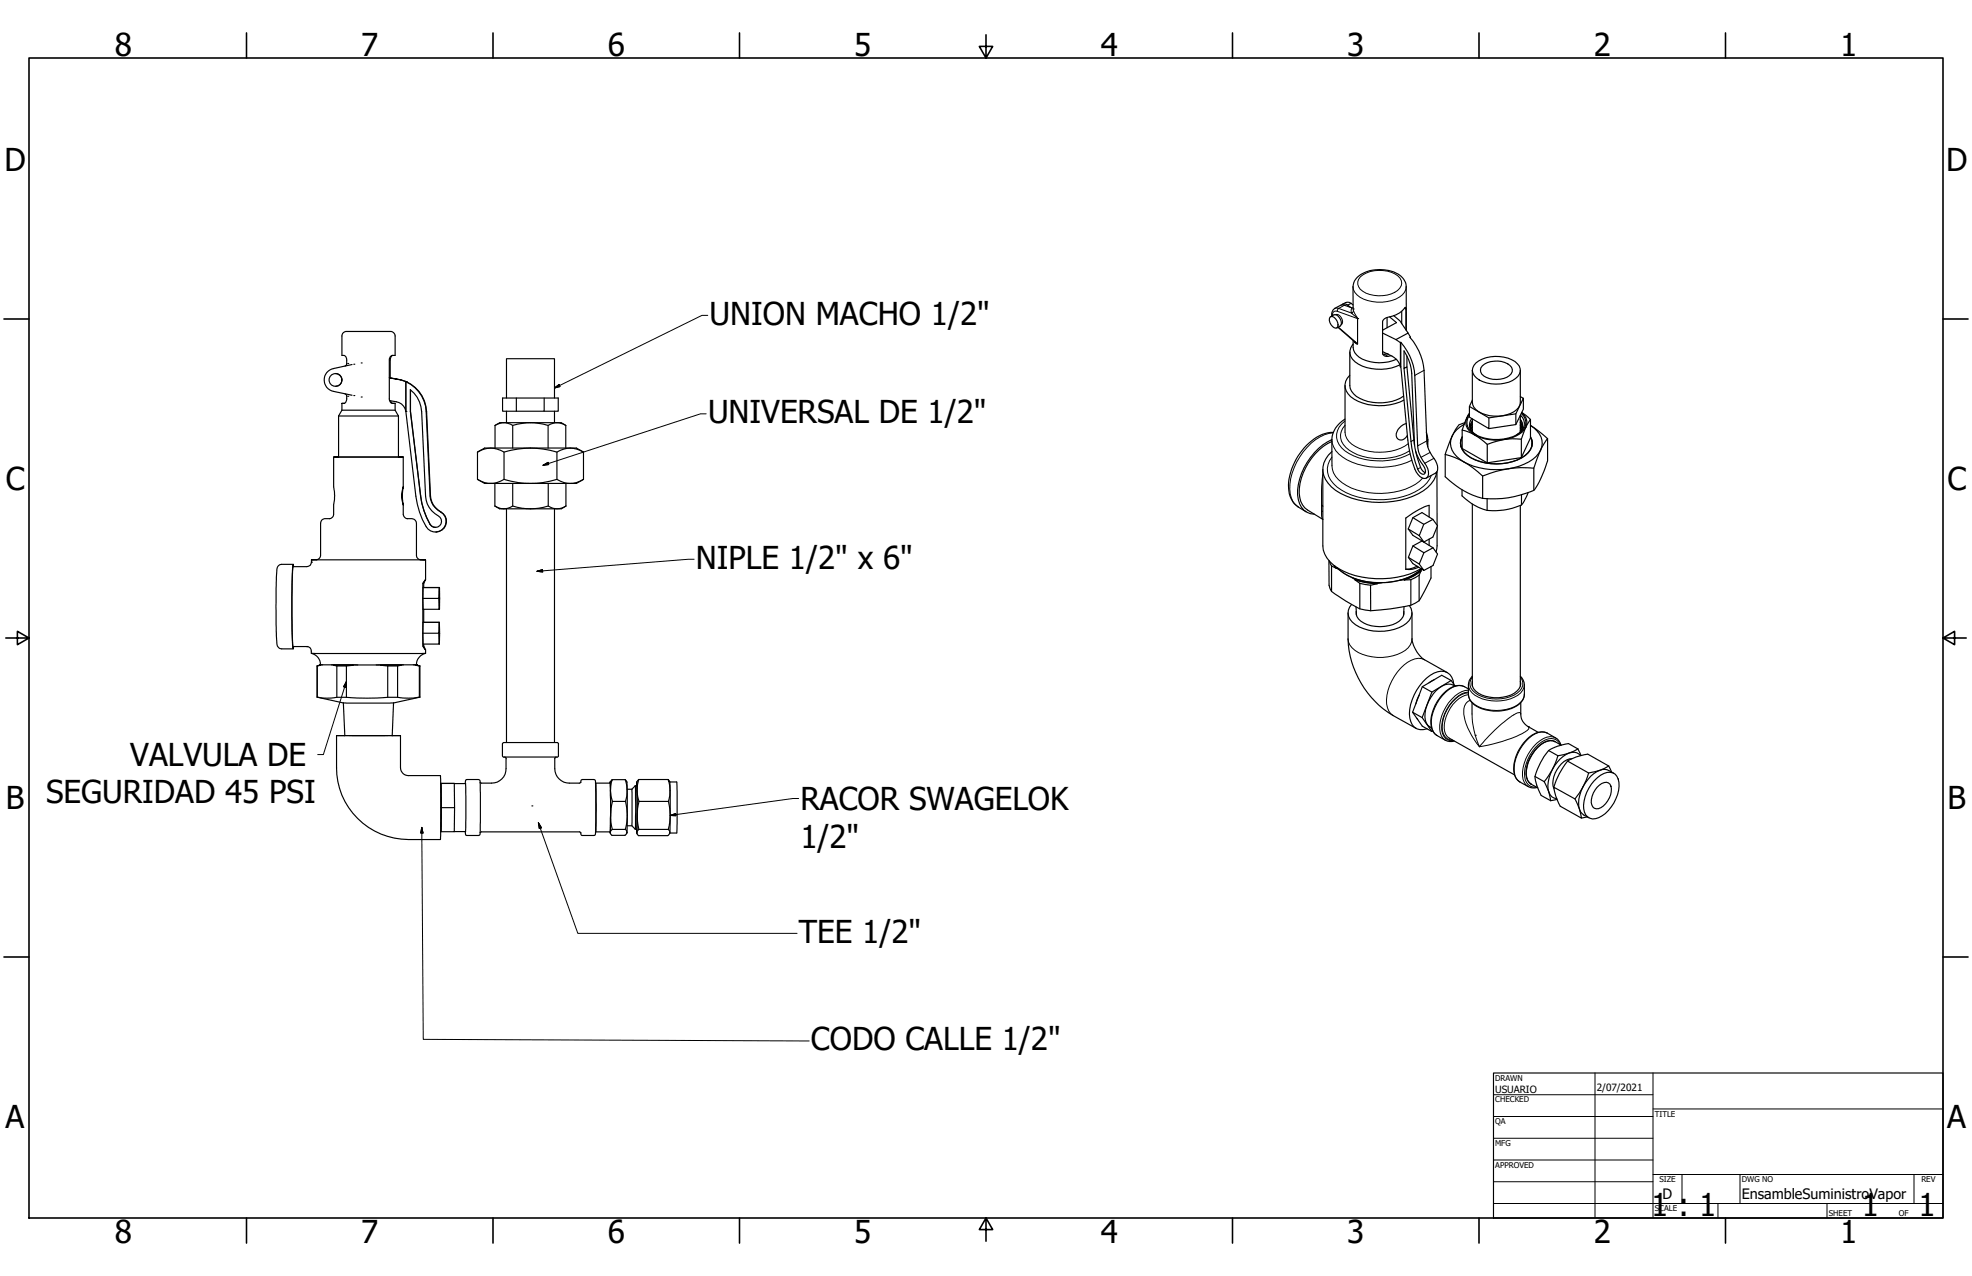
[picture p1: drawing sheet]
<svg xmlns="http://www.w3.org/2000/svg" width="864mm" height="559mm" viewBox="0 0 864 559" stroke-linecap="round" stroke-linejoin="round" font-family="sans-serif">
<!-- layer: Visible (ANSI) -->
<g fill="none" stroke="#000" stroke-width=".51">
<path d="M582.4 138.9a2.59 2.59 0 0 1 3.5 2.5v1.7l-.4 .5a3.4 3.4 0 0 1-3.1-4.7zM584.2 137.9a3.4 3.4 0 0 1 2.7 4.9M154.2 159.6l-8.2 1.8a5.1 5.1 0 0 0-4 5 5.1 5.1 0 0 0 4 5l8.2 1.7M172 155.6a2.14 2.14 0 0 0-1.1 2.1v7.8M646.4 158.9a15 15 0 0 1 18.1 .4 4 4 0 0 1-.9 6.5 15.5 15.5 0 0 1-17-.3 4 4 0 0 1-.2-6.6zM146.8 163.6a2.8 2.8 0 0 1 3 2.6 2.8 2.8 0 0 1-2.7 3M149.7 179.6h23.3M149.7 176.7v2.9M149.7 179.6l-1.4 2.6M151.1 160.3l.7-.7v-1.9a1.7 1.7 0 0 0-2.1-2.1v-8.5a2.47 2.47 0 0 1 3.3-1.9h17.2a2.27 2.27 0 0 1 2.8 1.9v8.5a1.89 1.89 0 0 0-2.5 2.1v17a1.8 1.8 0 0 0 2.5 2l-1.2-.1-.7-1.1M151.1 172.5l.5 .3a3 3 0 0 1-.9 3.9h-1h1.1M170.5 165.5l5.2 .9z"/>
<path d="M173 176.7v2.9M173 179.6l1.5 2.6M175.5 166.4l2.4 .7M177.7 167.1a15.3 15.3 0 0 1 8.9 13.1l1.7 37a8.4 8.4 0 0 0 4.7 7 4.7 4.7 0 0 1 1 7.4 4.7 4.7 0 0 1-7.4-1 35.1 35.1 0 0 1-4.5-13.3l-4.4-37.1zM177.7 167.1v13.1a5.1 5.1 0 0 0-4.1-4.2l-3-.5M177.9 167.1a15 15 0 0 1 8.9 13.1l1.7 37a8.5 8.5 0 0 0 4.6 7 4.7 4.7 0 0 1 2.3 5.3 4.7 4.7 0 0 1-4.5 3.5M177.9 167.1h.1M179.8 170.8v9.3M221.8 174.3v-17.2h21v17.2M226.1 174.3v5.8h12.2v-5.8M643.5 178v4.7l8.5 5v-4.7M644.8 162.2v14a6.8 6.8 0 0 0 5.8 5.4 15.1 15.1 0 0 0 13.6-2.2l.9-1 .7-2.2v-14"/>
<path d="M649.2 160.2a9.6 9.6 0 0 1 12.8 .7 3.1 3.1 0 0 1-2.1 4.3 10.1 10.1 0 0 1-11-1.4 2.7 2.7 0 0 1 .3-3.6zM665.8 173.7l1.3 .7-3.3 6.8-11.8 1.8-8.5-5 1.3-2.7M667.1 174.4v4.8l-3.3 6.7M148.3 182.2h26.2M148.3 182.2v18M174.5 182.2v18M179.7 180.1l4.4 36.9a29.8 29.8 0 0 0 4.9 13.4 2.69 2.69 0 0 0 3.9-.6 2.69 2.69 0 0 0-.9-3.9 10.4 10.4 0 0 1-5.6-8.6l-1.7-37a13.1 13.1 0 0 0-5-9.6v9.4l4.5 36.9a29.8 29.8 0 0 0 4.8 13.4l1.8 .5M209.1 198l3.1-1.8h40.2l3.1 1.8M209.1 198a10.4 10.4 0 0 1 11.6 0 38.7 38.7 0 0 1 23.2 0 10.4 10.4 0 0 1 11.6 0M209.1 198v11.9M216.8 186.3a6.8 6.8 0 0 1 7.7 0 25.5 25.5 0 0 1 15.5 0 6.8 6.8 0 0 1 7.8 0M216.8 186.3l2.1-1.2h26.8l2.1 1.2"/>
<path d="M216.8 186.3v9.9M220.7 198v11.9M221.8 180.1v5M224.5 186.3v9.9M226.1 180.1h-6v-5.8h24.4v5.8h-6.2M240 186.3v9.9M242.8 180.1v5M243.9 198v11.9M247.8 186.3v9.9M255.5 198v11.9M639.6 194.1l.2 1.7M639.8 192.7l-.2 1.5"/>
<path d="M640.3 191.4a6.3 6.3 0 0 0 2.4 8.1 23.4 23.4 0 0 0 25.2 0 6.1 6.1 0 0 0 2.3-8.1M640.3 191.3a6.2 6.2 0 0 0 2.3 8.1 23.3 23.3 0 0 0 25.5 0 6.1 6.1 0 0 0 2.1-8.1M640.3 188.3v8.1l11 6.3v-8.1M641.5 185.1a6.5 6.5 0 0 0-4.9 4.6l-3.7 9.3a36.6 36.6 0 0 1 16.4 9.5 45.4 45.4 0 0 1 22.4-3.5l2.3-6.3a8.1 8.1 0 0 0-2.2-11.2l-1.6-1.2 7.5 5.8-2.3 3.5a14.1 14.1 0 0 1-10 8.6 30.8 30.8 0 0 1-26-3 8.1 8.1 0 0 1 0-14.3l1.8-1.1M643.5 180.9l-1.6 3.2-1.6 4.2a24.1 24.1 0 0 1 11 6.3 28.7 28.7 0 0 1 14.9-2.3 27.5 27.5 0 0 1 4-8.6l-3.8-3.1a5.5 5.5 0 0 1-.9 9.5 20.1 20.1 0 0 1-21-.5 5.2 5.2 0 0 1-1-8.2M643.9 187l.2-1.3 .7-1.2a4.1 4.1 0 0 0-.8 3.4M644.5 183.3a4.6 4.6 0 0 0 2.1 7.2M644.8 186.9l-.7 1.3M644.8 185.7l-.9 1.9M644.8 183.5v5.6M644.8 188.2l-.3 .5M663.8 181.2v4.7l-11.8 1.8"/>
<path d="M665.8 186.1l.8 1.5M665.8 184.9l.9 2.1M665.8 181.9v7.2M665.8 188.6l.2 .2M665.8 187.4l.5 .8M665.9 181.8a5.1 5.1 0 0 1-1.8 8.6M666.2 181a5.1 5.1 0 0 1-.5 8.5 19.3 19.3 0 0 1-21-.2 4.9 4.9 0 0 1-1.2-7.3M666.2 192.3v8.1l-14.9 2.3M666.7 186.4l-.9-2.7a4.3 4.3 0 0 1-.3 5.8M670.2 183.7v8.1l-4 8.6M670.8 192.7l.3 1.5M670.9 194.1l-.1 1.7"/>
<path d="M677.7 192.1v9.7a42.2 42.2 0 0 1-6 13 42 42 0 0 1-23.6 3.1 36.8 36.8 0 0 1-15.2-9.1v-9.8M146.1 200.2v13a17.9 17.9 0 0 1 0 7.9v4.1a2.01 2.01 0 0 1-1.9 1.9M148.3 200.2h26.2M148.3 200.2h-2.1h30.4h-2.1M176.6 213.2a21.2 21.2 0 0 0 0 8 12.9 12.9 0 0 1 0-8zM176.6 200.2v13M209.1 209.9l3.1 1.8h40.2l3.1-1.8M209.1 209.9a10.4 10.4 0 0 0 11.6 0 38.7 38.7 0 0 0 23.2 0 10.4 10.4 0 0 0 11.6 0M216.7 211.7v9.9M224.5 211.7v9.9M240.1 211.7v9.9M247.8 211.7v9.9"/>
<path d="M640.3 214.5v2.7a25.1 25.1 0 0 0 11 6.3 30.2 30.2 0 0 0 15-2.3l1.1-1.6 1.8-3.9M649.3 208.5v9.7M651.3 218.4v5.1M666.3 216.7v4.5M671.7 205v9.8M144.3 227.1h-1.4a2.16 2.16 0 0 0-2.5 2.1v13.9a2.1 2.1 0 0 1-2 2.1M176.6 221.1v4.1a2 2 0 0 0 2 1.9M178.4 227.1h1.5a2.2 2.2 0 0 1 2.5 2.1v13.9l.5 1.4 1.4 .7M216.7 221.6l2.1 1.2h27l2-1.2M216.7 221.6a6.9 6.9 0 0 0 7.8 0 25.7 25.7 0 0 0 15.6 0 6.8 6.8 0 0 0 7.7 0M221.8 222.8v102.4M242.8 222.8v102.4"/>
<path d="M644.8 220.7v79.8M665.8 221.4v79.1M128.4 247.1h-5a2.91 2.91 0 0 0-2.2 3.9l-.3 16.3a66 66 0 0 0 .8 15.9l.9 .8 .8 .2h5M128.6 248.2l-.2-1.1a300 300 0 0 0 0 37.1l.2-1.1M136.4 245.2a2.39 2.39 0 0 1-2 3h-6a266.6 266.6 0 0 0 0 34.9h6a2.14 2.14 0 0 1 1.9 3h50.1M138.6 245.1l-2.2 .1h49.9l-2.2-.1M185.3 257.3h7.2M185.5 255.5l.9-1.7-1.2 1.7v27.5l1.2 1.6-.9-1.6M185.5 254.9v2.4M186.4 245.2v8.6M192.3 257.3l-.1 4.8h-7M185.3 272.5h7.1"/>
<path d="M185.5 266.8v5.7M192.2 262.1l.1 4.7h-7v-9.5h7.2l-.2 9.5M192.2 277.3l.1 4.8h-7v-9.6h7.1l-.1 9.6M192.3 272.5l-.1 4.8h-7M136.4 286.1a5 5 0 0 1 3.9 5M138.9 291.7h.1M138.9 291.7v13.6M139.9 291.3h.4M139.9 291.1h.4zM139.9 291.3l-1 .4M139.9 291.1v.2M140.3 291.1h42.1"/>
<path d="M140.3 291.3l-1.4 .4M141.3 291.1l-1 .2M145.2 291.1l.9 .2M146.1 291.3h8.5M146.1 291.1h8.5M146.1 291.3l1.4 .4M147.5 291.7h4.2M147.5 291.7v13.7M151.7 291.7v13.7M154.6 291.3l-2.9 .4M156.7 291.2l-2.1 .1M164.8 291.2l2 .1"/>
<path d="M166.8 291.3h8.8M166.8 291.3l3 .4M169.8 291.7h4.3M169.8 291.7v13.7M174.1 291.7v13.7M175.6 291.1l-8.8 .1M175.6 291.3l-1.5 .4M176.7 291.1l-1.1 .2M181 291.1l1.1 .2M182.1 291.3h.7M182.1 291.1h.7h-.4M182.1 291.3l1.5 .4"/>
<path d="M182.8 291.3l1.1 .4M182.8 291.1v.2M183.6 291.7h.3M183.6 291.7v13.6M183.9 291.7v13.6M185.5 282.1v1.5M186.4 286.1a5.1 5.1 0 0 0-4 5M186.4 284.6v1.5M635.5 298l1.7 2.4a5.6 5.6 0 0 0-7 .9 16.1 16.1 0 0 0-6 14.1 4.4 4.4 0 0 0 2.7 3.4M138.9 305.3l4.3 .5 4.3-.4a232.4 232.4 0 0 0 26.6 0 26.8 26.8 0 0 0 9.8-.1M138.9 305.3l11.5 2.5M150.4 307.8h21.9"/>
<path d="M150.4 307.8l.6 14.3M172.3 307.8l-.5 14.3M183.9 305.3l-11.6 2.5M618.6 311.9l4.2 2.4 4.3 6.1M622.9 300.7l4.2 2.4 8.4-5.1-4.1-2.3-8.5 5-4.3 11.2 4.3 6.1 4.2 2.4 .3-.3M627.1 303.1l-4.3 11.2M147.4 322.1v14.1a31.5 31.5 0 0 0 31.5 31.5h13.9l.2-4.5-.2-23.5h-13.9a3.5 3.5 0 0 1-3.5-3.5v-14.1M151 322.1h20.8M151 322.1h-3.6h27.9h-3.5M220 330.9l.7 .7M220 330.9v-5l.7-.7h23.5l.4 .7-.1 5M220.7 331.5h23.2"/>
<path d="M221 331.5l.7 .7M221.6 332.2a10.2 10.2 0 0 1-1.8 8.9 5.9 5.9 0 0 1-4.5 1.9h-4.5l-.6-.4M243.6 331.5l-.6 .4a16.9 16.9 0 0 0 .5 7.2 6.5 6.5 0 0 0 5.8 3.9h4.4l.6-.3 .2-1.1 .5-.2h5.1l.6 .5v23.5l-.6 .5h-5.1l-.5-.3-.2-.9M244.6 330.9l-.7 .7M678.2 328.7l4 2.3M680.7 324.6l.2 .2M681 324.8a6.6 6.6 0 0 0-7.6 2.4 15.4 15.4 0 0 0-4.9 13.3l.5 1.3 1.6 1.6M681 324.8a6.9 6.9 0 0 0-7.6 2.5 15.7 15.7 0 0 0-4.8 13.2l.4 1.3 1.6 1.7M681 324.8l2.7 1.5M682.2 331a31.2 31.2 0 0 1-5.9 11.3M686.5 333.3l3.8-1.8 5-1.2 9.2 5.2M686.5 333.3l-2 2.7a31.7 31.7 0 0 0-4 8.7"/>
<path d="M686.5 333.3l9.2 5.2M688.3 332.3a10.3 10.3 0 0 0-8.2 9.3v2.8l.5 1M691 328l-4.1-2.4-1.4 .3a12.2 12.2 0 0 0-10.9 8.1 15.4 15.4 0 0 0-2.3 7l.7 2.9 1.9 4.5 4.2 2.2M691 328l1.4 2.8M691 328l-3.8 1.8-5 1.2M692.1 330.9a4.6 4.6 0 0 0-6.2-.5 16.5 16.5 0 0 0-7.7 16.4 3.8 3.8 0 0 0 3.5 3M705.8 338.1l-1.3-2.6-3.8 1.8-5 1.2a32.6 32.6 0 0 1-6 11.4l2 4.5 .8 3.9 2.6-.5M706.8 338.6a6.3 6.3 0 0 0-8.8 .2 16.3 16.3 0 0 0-6.3 15.6 6.1 6.1 0 0 0 4.1 3.7M193 343.1l.2 10.6M193 343.1h5.9h-5.7M193 343.2h.1M193 343.2v21"/>
<path d="M193.2 353.7l-.2 10.5M193.2 353.7h5.9l-.2 10.5h-5.7M199.1 353.7l-.2-10.5 4.9-.2 .1 21.1-5 .1M203.8 343.2a1.41 1.41 0 0 1 .7-1.8l5.5 .2 .2 .4 .2 5.2-.2 18.1-.7 .6h-5a1.28 1.28 0 0 1-.7-1.7M260.8 343h6.4l.2 7.7-.2 13.6h-6.4M260.9 343v21.3M267.1 343l.1-.5v22.2l-.1-.4M267.2 342.5l.9-1.1a14.2 14.2 0 0 0 .1 9.6 24.1 24.1 0 0 0 0 12.2 1.47 1.47 0 0 0-.2 2.6h5.7a1.47 1.47 0 0 0 .2-2.6M268.1 341.4h5.7M268.2 351h5.7M273.8 341.4a15.3 15.3 0 0 1 .1 9.6M273.8 341.4l.4 .4a12.7 12.7 0 0 1 .5 6l-.3 17.1"/>
<path d="M273.9 351a24 24 0 0 1 0 12.2M274.6 345.6h2.1M276.7 345.6v16M278.2 344.1h.7l.1 5.9-.1 13.2h-.7M278.2 344.1v19.1M278.2 344.1l-1.5 1.5M278.8 344.1v-1.6l.1 22.3-.1-1.6M279.7 341.4l-.9 1.1M279.7 341.4a14.3 14.3 0 0 0 .1 9.6M279.7 341.4h12.9M279.8 351a24.1 24.1 0 0 0 0 12.2M279.8 351h12.9"/>
<path d="M293.4 342.5h3l.1 4.4-.1 17.7-3 .2M293.4 342.5v22.3M293.4 342.5l-.8-1.1a15.5 15.5 0 0 1 .1 9.6 24 24 0 0 1 0 12.2 1.58 1.58 0 0 1-.2 2.8h-12.9a1.58 1.58 0 0 1 .2-2.8M670.2 343.2l.3 .2M670.6 343.5l2.8 1.5M672.2 340l4.1 2.3M676.3 342.3l1.9 4.5 .9 3.8M680.5 344.7l.8 3.9 2 4.5 9.2 5.2M680.5 344.7l9.2 5.2M681.9 350.1l-2.8 .5M698.2 341.9a8.1 8.1 0 0 1 8.1-3.4 6.5 6.5 0 0 1 2.6 7.6 16.4 16.4 0 0 1-10.1 12.4 4.3 4.3 0 0 1-5.3-4.3 16.8 16.8 0 0 1 4.7-12.3zM699.4 344.8a4.7 4.7 0 0 1 4.9-2 5.1 5.1 0 0 1 .5 6.6 7.1 7.1 0 0 1-5.7 4.8 3.7 3.7 0 0 1-1.9-5.5l.5-1.4z"/>
<path d="M193 364.2h.1M210.2 364.7l.6-.4h42.9l.7 .5M267.2 364.7l.1 .4M268.2 363.2h5.7M274.6 361.6h2.1l1.5 1.6M278.8 364.8l.2 .3M279.8 363.2h12.9M293.4 364.8l-.2 .2"/>
<circle cx="146.9" cy="166.4" r="2.81"/>
</g>
<g fill="#000">
<circle cx="152.3" cy="159.2" r=".25"/>
<circle cx="154.9" cy="159.5" r=".25"/>
<circle cx="158.2" cy="158.9" r=".25"/>
<circle cx="152.3" cy="173.5" r=".25"/>
<circle cx="154.9" cy="173.2" r=".25"/>
<circle cx="158.2" cy="173.9" r=".25"/>
<circle cx="177.9" cy="167.1" r=".25"/>
<circle cx="177.7" cy="180.2" r=".25"/>
<circle cx="136.4" cy="246.2" r=".25"/>
<circle cx="134.4" cy="283.1" r=".25"/>
<circle cx="182.4" cy="291.1" r=".25"/>
<circle cx="232.9" cy="352.9" r=".25"/>
</g>
<!-- layer: Visible Narrow (ANSI) -->
<g fill="none" stroke="#000" stroke-width=".44">
<path d="M584.5 135.1h1.7l-.5 1.2a1.63 1.63 0 0 0-1.8 .3 1.63 1.63 0 0 0-.5 1.7M585 137.8a3 3 0 0 1 2.8 4.1l-.5 .3M585.7 136.3l8.8 3.2v11l-8.4-7.2M588.8 133.7l-2.6 1.4 5.7 2-.2-.8 .3-1.5M592.5 125.6a7.6 7.6 0 0 0 6.5 6 17.2 17.2 0 0 0 15.1-2.4l1-1.2 .7-2.4M592.6 135.3l2 4.3M592.7 136.1l-.4 .8-.4 .2 2.7 2.5M594.6 139.6v11M595.8 121.2a14.3 14.3 0 0 1 16.3-.4 4.1 4.1 0 0 1 1.7 4 4.1 4.1 0 0 1-3 3.2 14.4 14.4 0 0 1-15.1-1.3 3.8 3.8 0 0 1 .1-5.5zM615.1 134.9l.6 .4M593 149.5l.7 .9 .9 .2M593.5 149.9l1.1 .7"/>
<path d="M606.2 155.1l1.6 1M623.6 162.2l-4 2.2M583.2 192.5a10.7 10.7 0 0 0 6.7 8.9 33.3 33.3 0 0 0 28.4 .1M583.8 189.5a20.3 20.3 0 0 0-14.6 10.6 21.9 21.9 0 0 0-3.7 18l.8 1.7 2.3 2.3M589 189.3a8.5 8.5 0 0 0 6.4 7.1 23.1 23.1 0 0 0 21.3-2.1M589 186.2a6.9 6.9 0 0 0 1.9 11 26.3 26.3 0 0 0 26.4 .2M589 184.3a7.7 7.7 0 0 0 0 13.2 29.4 29.4 0 0 0 28.5 1.3M619.2 192.7l-1.3 .7M624.8 193.1l-4 2.2M625.3 192.5l-.3 2M626.3 198.1l-4 2.2M579.3 207.8l-.5 5.1-.1 8.2"/>
<path d="M583.3 204a10.4 10.4 0 0 0 6.4 8.7 32.5 32.5 0 0 0 30.2-.6l3.1-2.7M583.3 200.2a8.9 8.9 0 0 0 2.2 13 33.9 33.9 0 0 0 29.1 4.2 17.8 17.8 0 0 0 12.2-9.2M622.1 204.7l-1.3 .7M628 200.7l-4 2.2M579.3 221.8l-.6-.7v4.6l.6 1.8M585.8 248.7a26.6 26.6 0 0 0 20.9 6.4 25.5 25.5 0 0 0 15.8-6M618.4 279.8a8.1 8.1 0 0 1-6.4 6.8 21.3 21.3 0 0 1-18.7-1.8 6.3 6.3 0 0 1-2.9-5M623.8 288.9a8.2 8.2 0 0 0-8.9 2.3 22.2 22.2 0 0 0-7.6 17.2 6.4 6.4 0 0 0 2.8 5M643.1 299.9a7.6 7.6 0 0 0 6.1 6.2 18.3 18.3 0 0 0 16.7-2.6l1.5-2.4 .2-1.2M644.8 296.5a4.5 4.5 0 0 0 1.3 7 17.2 17.2 0 0 0 18.4 0 4.5 4.5 0 0 0 1.3-7M641.3 300.7a7.5 7.5 0 0 0-8.2 2.4 19.2 19.2 0 0 0-6.2 14.3 5.7 5.7 0 0 0 2.4 4.7M643.1 303.1a12.7 12.7 0 0 0-9.4 7.4 13.3 13.3 0 0 0-1.4 11.9 4 4 0 0 0 4.2 2"/>
<path d="M643.1 302.3a14.2 14.2 0 0 0-11 9.3 11.8 11.8 0 0 0-.1 11.8l1 .8M643.1 303.4a14.1 14.1 0 0 0-10.4 9.5 10.2 10.2 0 0 0 .1 9.7l2 1.4 1.3 .1M643.1 304.2a14.7 14.7 0 0 0-10.6 12.9 6.2 6.2 0 0 0 2.2 6.2M643.1 304a7.6 7.6 0 0 0 6.1 6.2 18.3 18.3 0 0 0 16.7-2.6l1.5-2.3 .2-1.3M643.8 306.7a5 5 0 0 0-2.8 6 29.1 29.1 0 0 0 6.9 14.3 54.4 54.4 0 0 0 20.4-6.8l1.2-1v-.7l-.3-.3M644.7 312.7a37.6 37.6 0 0 0 3.2 14.3 58.6 58.6 0 0 1 16.8-14.8l.8-.2 .5 .7M677.6 321.1a7.5 7.5 0 0 0-8.2 2.4 18.4 18.4 0 0 0-6 15.8l.5 1.4 1.7 1.8M681.2 323.2a7.3 7.3 0 0 0-8.2 2.3 18.4 18.4 0 0 0-6 15.9l1.3 2.3 1 .8M683.2 326.1a4.4 4.4 0 0 0-6.6-2 17.2 17.2 0 0 0-8.6 17.4 4.3 4.3 0 0 0 4.8 3.2"/>
</g>
<g fill="none" stroke="#000" stroke-width=".51">
<path d="M584.2 137.9l-1.5 .8M587.5 133.5a2.19 2.19 0 0 1 2.7 .1M590.2 133.6l1.2 1M591.7 132.8a3 3 0 0 0-3.9 .5M591.7 132.8l-1.5 .8M591.7 132.8l.8 .7M592.6 134.8l-4.4-1.3a5.8 5.8 0 0 0-4.4 2.2l-.4 .8-.2 1.9M592.6 135.3l-.1-9.7a7.4 7.4 0 0 1 5.6-6.5 15.5 15.5 0 0 1 16.1 2.5l1 1.5 .6 1.6 .1 20M607.4 139.1v4.4M608.6 138.8l3 2.5-5.9 3.2-.2-.2M610.4 138.2l2.6 2.3 3.6 5.4-5.3 2.8-5.8-2.8M613.9 136.3v5.4"/>
<path d="M585.9 143.3l7.6 6.6M586.9 142.8l-1.5 .8M591.1 154.2v14.6a7.9 7.9 0 0 0 6.1 6.4 19.9 19.9 0 0 0 17.5-1.8M592.6 149.2a7.1 7.1 0 0 0 5.7 8.7 18.5 18.5 0 0 0 13.2-.5M592.6 150.7a5.4 5.4 0 0 0 2.3 8.7 20.6 20.6 0 0 0 18.2 .4M605.5 154a11.3 11.3 0 0 1 7.5 5.6l.3 1.1M607.4 154.9l-1.8 .2M611.3 148.7l2 1.4M613.5 149.9a24.5 24.5 0 0 1 6.1 14.5l1.4 32.1 .7 2.5 2.3 3.9a5.3 5.3 0 0 1 1 6.2 2.68 2.68 0 0 1-4-1.3 36.3 36.3 0 0 1-4.5-15.1l-3-32.1zM613.5 149.9l-.2 10.8M615.7 144.5l-.2-9.9a12.2 12.2 0 0 1-8.5 4.6l-.8 .4-.7 1.2v13.9a1.77 1.77 0 0 0 2.3 1.4l1.4-.3M616.1 156v4.7"/>
<path d="M616.6 145.9l1.1 1.7M617.7 147.6l-.2 .2a25.1 25.1 0 0 1 6.1 14.4l1.4 32.1 .7 2.5 2.3 3.9a5.6 5.6 0 0 1 1.2 6.1l-4.6 2.6M617.7 147.6v.4M589 168.8v20.5M591.1 164.3a5.9 5.9 0 0 0 .4 9.4 23.2 23.2 0 0 0 23.4 1.5M613.5 160.6l-.2 .1M614.9 161.4l3 32a33.1 33.1 0 0 0 4 13.6l.7 .5 1.1 .1a2.59 2.59 0 0 0-.4-3.7l-1.1-1.5a15.7 15.7 0 0 1-2.8-7.9l-1.2-30.9a19.7 19.7 0 0 0-3.3-9.9v7.7l1.2-.7 3.3 34.2M583.2 192.5a27.6 27.6 0 0 0-14.9 24.3 8 8 0 0 0 7.3 8.4M583.2 193.4a26.1 26.1 0 0 0-14.2 22.6 8.8 8.8 0 0 0 3.6 7.3l6.7 4.2M583.2 192.5l.1 11.5M583.3 197.7a9.7 9.7 0 0 0-.2 15.5 34.8 34.8 0 0 0 27.1 6.4 24.4 24.4 0 0 0 17.8-9.4l1.2-3.5M583.9 189.4a18.6 18.6 0 0 0-14.7 9.2 22.4 22.4 0 0 0-4.2 18.9 8.8 8.8 0 0 0 3.6 4.6l3.4 2.1"/>
<path d="M589 183.5a11.1 11.1 0 0 0-5.8 9M615.9 185.5a5.9 5.9 0 0 0-4.5 5.4 2.29 2.29 0 0 0 2 1.9 2.29 2.29 0 0 0 2.4-1.3l.5-.8M620 197.5l.5 2.5a15 15 0 0 0 2.5 6.2l1.1 .8M624.6 189.4l.7 3.1v3.2M579.3 205.6v33.5a13.2 13.2 0 0 0 9 11 39.4 39.4 0 0 0 34-1.1M629.3 206.6v23.3M618.7 239.1l4.9 3 4-2.2M618.7 226.7l4.8 2.9 4-2.1M621.5 234.6l2.1 2.8-4.9-3-2-2.8 2-4.9 4-2.2 4.8 3 2 2.8-2 4.9-3.9 2.2M623.5 229.6l-2 5-4.8-3M625.9 226.4v-5.1a32.1 32.1 0 0 0-10.3 5.6v22.4M625.9 236.1v2.7"/>
<path d="M629.3 230.8v8.2l-.4 2.7M582 245.6v10.7l.4 1.4 .7 1.3 6.2 4.2a22.5 22.5 0 0 0 11 4.3l8.7-.9a36.3 36.3 0 0 0 10.8-2.4l1.7-1.1 5.2-10v-5M582.2 245.7l.9 2.1M583.1 247.8v11.2M583.1 247.8l2.1 1.1M584.2 247.6l1 1.3M584.5 247.8l.7 .9M585.2 248.9l1.3 .7M585.6 248.6a27.3 27.3 0 0 0 22.2 6.5 25.3 25.3 0 0 0 14.7-5.9M592.1 253l1.4 1M593.5 254a34.9 34.9 0 0 0 9.6 1.7M593.5 253.8a32 32 0 0 0 9.6 1.7"/>
<path d="M593.5 254l2 1.5M595.5 255.5l4.7 .8M595.5 255.5v11.1M600.2 256.3l.1 11.2M603.1 255.7l-2.9 .6M605.1 255.2l-2 .5M615 254l-2 .1M617.9 253.9v11.1M617.9 253.9l-2.9 .1M620.6 248l-3.4 1.2-1.6 .1M621.3 248.4a9.2 9.2 0 0 1-5.7 .9M621.5 251.9l-3.6 2"/>
<path d="M621.5 251.9v11.2M621.5 247l2.1 2.8-4.9-3-1.9-2.7 1.9-5 4-2.2 4.9 3 1.9 2.7-1.9 5-4 2.2M622.3 250.1a20.7 20.7 0 0 1-7.3 3.9M622.3 249.9a19.5 19.5 0 0 1-7.3 4M622.3 250.1l-.8 1.8M622.6 249.2l-.3 .9M623.6 242.1l-2.1 4.9-4.7-2.9M590.4 268.4a62.2 62.2 0 0 0 .9 19.1 41.3 41.3 0 0 0 18.8 25.9l10 5.6M591.9 264.7a5.5 5.5 0 0 0 1.8 8.9 21.1 21.1 0 0 0 22.2-.6 5.4 5.4 0 0 0 1.3-7.8M593.9 265.7l.1 3.7M593.9 267.8a5.9 5.9 0 0 0 4.9 5.8 16.5 16.5 0 0 0 14-1.6 4.4 4.4 0 0 0 2-4.2M614.9 265.7l-.2 3.7"/>
<path d="M618.4 268.4v11.4a13.7 13.7 0 0 0 5.4 9.1l10.1 5.7M628.1 297.6l-2.3 1.4M636.7 299.7a5.6 5.6 0 0 0-2.9-5.1 5.6 5.6 0 0 0-5.8 .2 21.3 21.3 0 0 0-10.6 19.7 5.3 5.3 0 0 0 7.6 4.7M644.8 298.3a5.4 5.4 0 0 0 4.1 6.1 15.9 15.9 0 0 0 15.4-1.8 4 4 0 0 0 1.5-4.3M644.8 296.1a5.3 5.3 0 0 0-1.7 3.8v4.1a7.7 7.7 0 0 0 6.5 6.6 17.3 17.3 0 0 0 16.4-2.9l1-1.4 .5-1.5a13.6 13.6 0 0 0-.4-6.9l-1.3-1.8M620.5 314.6l.3 .5M621.5 304.4l-1.4 3.8M643.1 301.7a7.6 7.6 0 0 0-10.6 1.6 17.4 17.4 0 0 0-5.5 15.7l.7 1.5 1 1.2a14.7 14.7 0 0 0 6.2 3l2-.2M644.7 307.7v5M666 307.7v5a6.2 6.2 0 0 0 3.2 5.5l4.5 2.5M634.7 323.3l28.6 16M683.6 326.3a4.9 4.9 0 0 0-2.4-3.1l-3.6-2.1a8.3 8.3 0 0 0-9.6 3.4 16.4 16.4 0 0 0-4.4 15.7l1.4 1.8a15.8 15.8 0 0 0 6.1 3.1l2.1-.2"/>
</g>
<g fill="#000">
<circle cx="592.6" cy="135.3" r=".25"/>
<circle cx="594.6" cy="139.5" r=".25"/>
<circle cx="593.2" cy="149.9" r=".25"/>
<circle cx="607.4" cy="154.9" r=".25"/>
<circle cx="578.7" cy="223.9" r=".25"/>
<circle cx="669.2" cy="318.2" r=".25"/>
<circle cx="646" cy="322" r=".25"/>
</g>
<!-- layer: Border (ANSI) -->
<g fill="none" stroke="#000" stroke-width=".7">
<path d="M107.9 14.4v11M215.9 14.4v11M323.8 14.4v11M431.8 15.2v10.2l-2.9-5.1h5.8l-2.9 5.1M539.8 14.4v11M647.7 14.4v11M755.6 14.4v11M12.7 25.4h838.2v508h-838.2zM1.7 139.7h11M850.9 139.7h11M2.5 279.4h10.2l-5.1-2.9v5.8l5.1-2.9M850.9 279.4l5.1 2.9v-5.8l-5.1 2.9h10.2"/>
<path d="M1.7 419.1h11M850.9 419.1h11M107.9 533.4v11M215.9 533.4v11M323.8 533.4v11M431.8 533.4l2.9 5.1h-5.8l2.9-5.1v10.2M539.8 533.4v11M647.7 533.4v11M755.6 533.4v11"/>
</g>
<!-- layer: Title (ANSI) -->
<g fill="none" stroke="#000" stroke-width=".44">
<path d="M654 479.4h69.9M698.5 469.9v63.5M723.9 469.9v63.5M654 488.9h69.9M654 498.5h69.9M723.9 485.6h127M654 508h69.9M654 517.5h69.9M723.9 514.3h127M736.6 514.3v12.7M762 514.3v12.7M838.2 514.3v12.7"/>
<path d="M654 527h196.9M752.3 527v6.4M800.1 527v6.4"/>
</g>
<path d="M654 469.9h196.9v63.5h-196.9z" fill="none" stroke="#000" stroke-width=".51"/>
<!-- layer: Symbol (ANSI) -->
<g fill="none" stroke="#000" stroke-width=".44">
<path d="M309.9 138.1h-2.5l-64.6 31.8M242.8 169.9l2.1-1.5 .3 .9zM309.2 181.2h-2.4l-69 22.6M237.8 203.8l2.2-1.3 .3 1zM235.1 250.2l2.5-.7 .1 1zM304 244.9l-68.9 5.3M151.7 298.5l-.3 2.6-1-.4zM151.7 298.5l-10.1 32h-2.5M293.5 357.1l2.4-.8 .1 1zM349.8 349.7h-2.6l-53.7 7.4M184.7 362.3l.5 2.5h-1zM184.7 362.3l.7 92.9 169 .7"/>
<path d="M235.8 360.3l1.3 2.2-.9 .3zM235.8 360.3l17.2 48.4h96.1"/>
</g>
<g fill="#000" stroke="#000" stroke-width=".44">
<path d="M242.8 169.9l2.1-1.5zM242.8 169.9l2.1-1.5 .3 .9zM237.8 203.8l2.2-1.3zM237.8 203.8l2.2-1.3 .3 1zM235.1 250.2l2.5-.7zM235.1 250.2l2.5-.7 .1 1zM151.7 298.5l-.3 2.6zM151.7 298.5l-.3 2.6-1-.4zM293.5 357.1l2.4-.8zM293.5 357.1l2.4-.8 .1 1zM184.7 362.3l.5 2.5zM184.7 362.3l.5 2.5h-1z"/>
<path d="M235.8 360.3l1.3 2.2zM235.8 360.3l1.3 2.2-.9 .3z"/>
</g>
<g font-size="13.8">
<text x="50.2" y="24.4">8</text>
<text x="158.2" y="24.4">7</text>
<text x="266.1" y="24.4">6</text>
<text x="374.1" y="24.4">5</text>
<text x="482" y="24.4">4</text>
<text x="590" y="24.4">3</text>
<text x="697.9" y="24.4">2</text>
<text x="805.9" y="24.4">1</text>
<text x="2" y="74.9">D</text>
<text x="852.2" y="74.9">D</text>
<text x="310.7" y="142.2">UNION MACHO 1/2&quot;</text>
<text x="310.1" y="185.4">UNIVERSAL DE 1/2&quot;</text>
<text x="2.5" y="214.6">C</text>
<text x="852.8" y="214.6">C</text>
<text x="304.7" y="249">NIPLE 1/2&quot; x 6&quot;</text>
<text x="57" y="335.3">VALVULA DE</text>
<text x="20.2" y="351.9">SEGURIDAD 45 PSI</text>
<text x="2.6" y="354.3">B</text>
<text x="350.5" y="354.7">RACOR SWAGELOK</text>
<text x="852.9" y="354.3">B</text>
<text x="350.5" y="371.2">1/2&quot;</text>
<text x="349.9" y="412.9">TEE 1/2&quot;</text>
<text x="355.2" y="460">CODO CALLE 1/2&quot;</text>
<text x="2.5" y="494">A</text>
<text x="852.7" y="494">A</text>
<text x="723.1" y="532.6">1 : 1</text>
<text x="815.4" y="532.6">1</text>
<text x="840.1" y="532.6">1</text>
<text x="50.2" y="544.4">8</text>
<text x="158.2" y="544.4">7</text>
<text x="266.1" y="544.4">6</text>
<text x="374.1" y="544.4">5</text>
<text x="482" y="544.4">4</text>
<text x="590" y="544.4">3</text>
<text x="697.9" y="544.4">2</text>
<text x="805.9" y="544.4">1</text>
</g>
<g font-size="6.3">
<text x="728.1" y="524.9">D</text>
<text x="762.8" y="525">EnsambleSuministroVapor</text>
</g>
<g font-size="4.4">
<text x="654.8" y="478.6">USUARIO</text>
<text x="699.3" y="478">2/07/2021</text>
</g>
<g font-size="3.5">
<text x="654.8" y="473.2">DRAWN</text>
<text x="654.8" y="482.8">CHECKED</text>
<text x="724.7" y="488.9">TITLE</text>
<text x="654.8" y="492.3">QA</text>
<text x="654.8" y="501.8">MFG</text>
<text x="654.8" y="511.4">APPROVED</text>
<text x="726.7" y="517.7">SIZE</text>
<text x="762.8" y="517.7">DWG NO</text>
<text x="841.4" y="517.7">REV</text>
<text x="724.7" y="530.4">SCALE</text>
<text x="800.9" y="532.6">SHEET</text>
<text x="831.5" y="532.6">OF</text>
</g>
</svg>
